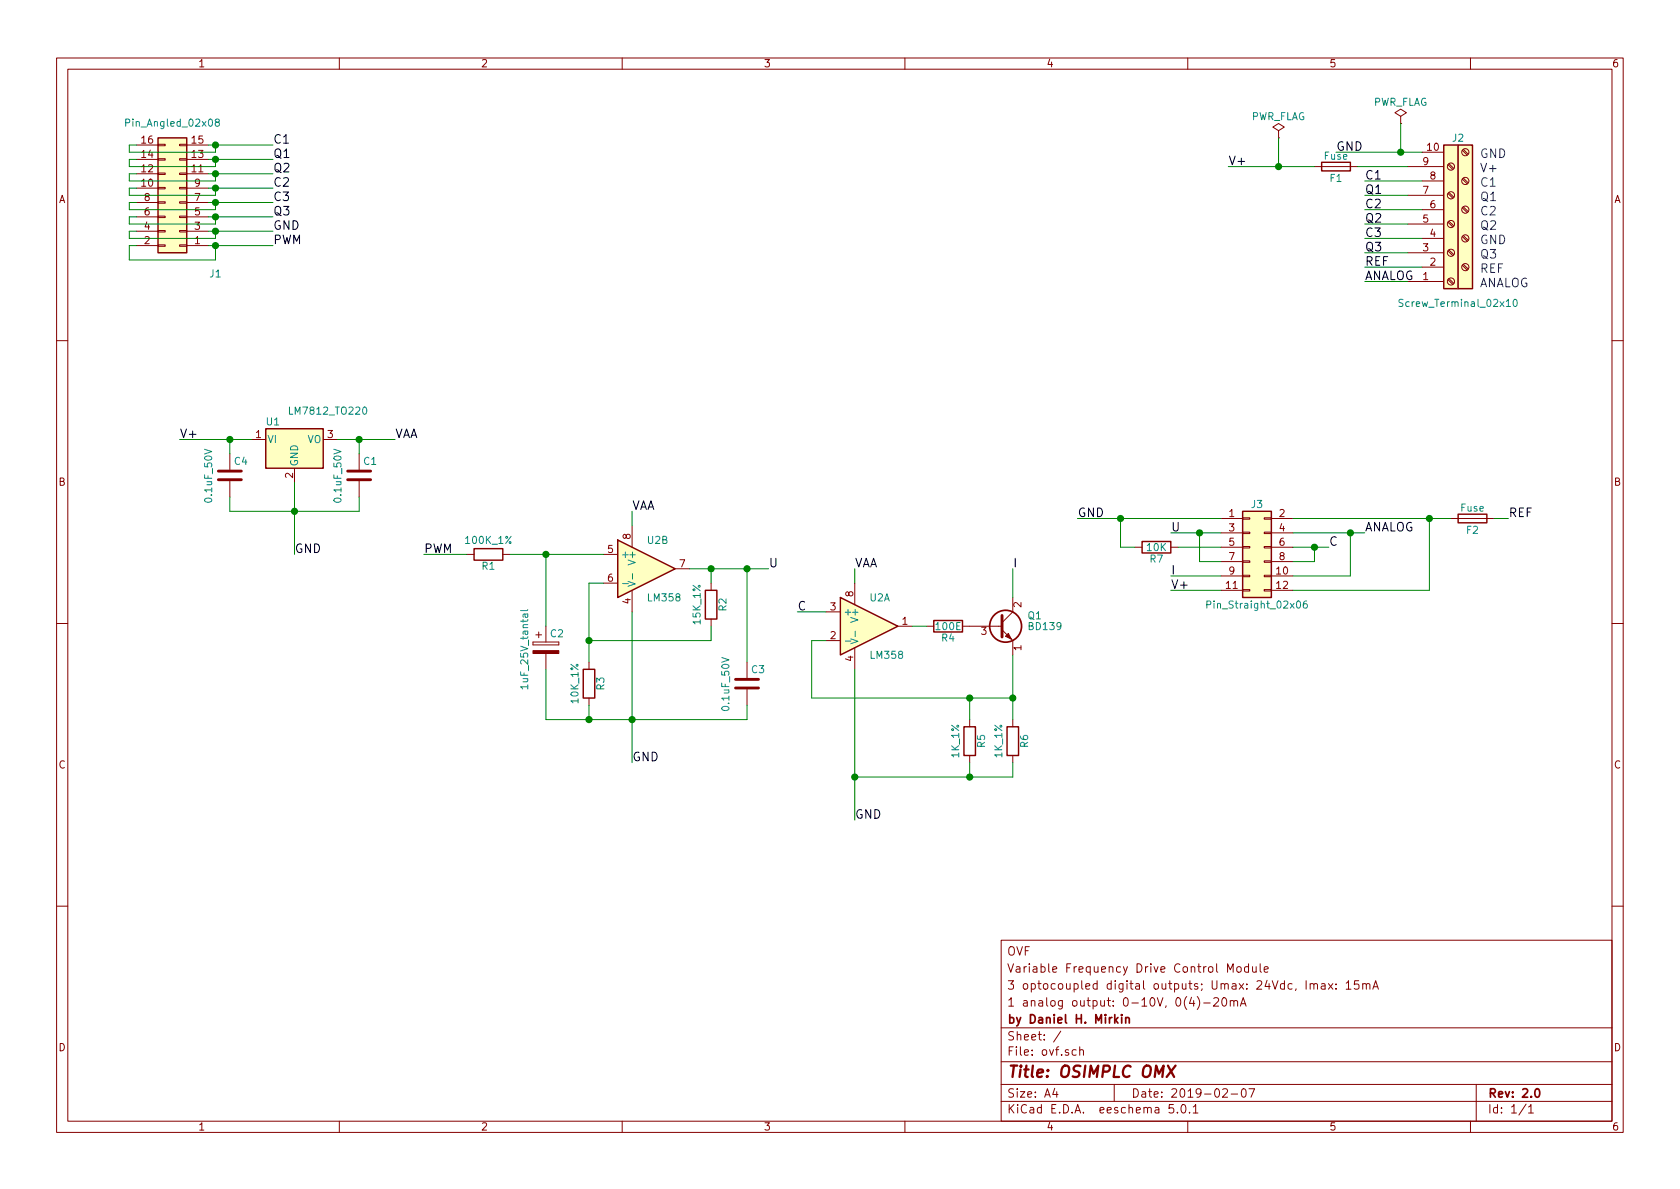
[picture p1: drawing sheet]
<svg xmlns="http://www.w3.org/2000/svg" width="297mm" height="210mm" viewBox="0 0 297 210" stroke-linecap="round" stroke-linejoin="round" font-family="sans-serif">
<g fill="none" stroke="#840000" stroke-width=".18">
<path d="M10 10.3h277v189.9h-277zM12 12.2h273v186.1h-273zM60 10.3v1.9M110 10.3v1.9M160 10.3v1.9M210 10.3v1.9M260 10.3v1.9M24.1 38.3h3.8M24.1 35.8h3.8M24.1 33.3h3.8M24.1 30.7h3.8M24.1 28.2h3.8"/>
<path d="M24.1 25.6h3.8M27.9 25.5h1.3v.3h-1.3zM27.9 28.1h1.3v.2h-1.3zM27.9 30.6h1.3v.3h-1.3zM27.9 33.1h1.3v.3h-1.3zM27.9 35.7h1.3v.2h-1.3zM27.9 38.2h1.3v.3h-1.3zM31.7 25.5h1.3v.3h-1.3zM31.7 28.1h1.3v.2h-1.3zM31.7 30.6h1.3v.3h-1.3zM31.7 33.1h1.3v.3h-1.3zM31.7 35.7h1.3v.2h-1.3z"/>
<path d="M31.7 38.2h1.3v.3h-1.3zM33 38.3h3.8M33 35.8h3.8M33 33.3h3.8M33 30.7h3.8M33 28.2h3.8M33 25.6h3.8M226.1 23.1l1-.6-1-.7-1.1 .7 1.1 .6v1.3M226.1 24.4h.1M232.4 29.5h7.6M247.6 20.6l1.1-.7-1.1-.6-1 .6 1 .7v1.2M247.6 21.8h.1"/>
<path d="M248.9 29.5h6.4M248.9 39.6h6.4M248.9 34.5h6.4M251.5 37.1h3.8M251.5 32h3.8M251.5 26.9h3.8M256 39.3l.9 .8M256 34.2l.9 .8M256 29.1l.9 .9M256.2 39.1l.8 .8M256.2 34l.8 .9M256.2 29l.8 .8"/>
<path d="M258.5 36.7l.9 .9M258.5 31.7l.9 .8M258.5 26.6l.9 .8M258.7 36.6l.9 .8M258.7 31.5l.9 .8M258.7 26.4l.9 .8M24.1 43.4h3.8M24.1 40.9h3.8M27.9 40.8h1.3v.2h-1.3zM27.9 43.3h1.3v.3h-1.3zM31.7 40.8h1.3v.2h-1.3zM31.7 43.3h1.3v.3h-1.3z"/>
<path d="M33 43.4h3.8M33 40.9h3.8M248.9 49.8h6.4M248.9 44.7h6.4M251.5 47.2h3.8M251.5 42.2h3.8M256 49.4l.9 .9M256 44.4l.9 .8M256.2 49.3l.8 .8M256.2 44.2l.8 .8M258.5 46.9l.9 .8M258.5 41.8l.9 .9"/>
<path d="M258.7 46.7l.9 .9M258.7 41.7l.9 .8M10 60.2h2M44.4 77.7h2.6M57.1 77.7h2.6M285 60.2h2M40.6 80.3v2.8M40.6 85.1v2.8M52.1 82.8v2.5M63.5 80.3v2.8M63.5 85.1v2.8M82.5 98h1.3"/>
<path d="M88.9 98h1.3M106.7 98h2.5M111.8 93v3.8M200.7 96.8h1.2M207 96.8h1.3M215.9 91.7h3.8M215.9 94.2h3.8M215.9 96.8h3.8M215.9 99.3h3.8M219.7 99.2h1.3v.2h-1.3zM219.7 96.6h1.3v.3h-1.3zM219.7 94.1h1.3v.3h-1.3z"/>
<path d="M219.7 91.6h1.3v.2h-1.3zM223.5 99.2h1.3v.2h-1.3zM223.5 96.6h1.3v.3h-1.3zM223.5 94.1h1.3v.3h-1.3zM223.5 91.6h1.3v.2h-1.3zM224.8 91.7h3.8M224.8 94.2h3.8M224.8 96.8h3.8M224.8 99.3h3.8M256.5 91.7h7.7M10 110.3h2M94.2 114h4.6z"/>
<path d="M94.2 113.5h4.6zM94.7 112.3h1.1M95.2 111.8v1M96.5 110.7v2.8M96.5 115.6v2.8M98.8 113.5v.5zM104.1 117.1v1.3M106.7 103.1h2.5M111.8 104.4v3.8M119.4 100.6h2.5M125.7 103.1v1.3M125.7 109.5v1.2"/>
<path d="M132.1 117.1v2.8M146 113.3h2.6M146 108.2h2.6M151.1 103.1v3.8M151.1 114.5v3.9M158.7 110.7h2.6M163.8 110.7h1.3M170.2 110.7h7M177.2 111.4l1.9 1.9v2.5M179.1 105.7v2.5l-1.9 1.9M215.9 101.8h3.8M215.9 104.4h3.8"/>
<path d="M219.7 104.3h1.3v.2h-1.3zM219.7 101.7h1.3v.3h-1.3zM223.5 104.3h1.3v.2h-1.3zM223.5 101.7h1.3v.3h-1.3zM224.8 101.8h3.8M224.8 104.4h3.8M285 110.3h2M104.1 123.4v1.3M132.1 121.9v2.8M171.4 127.2v1.3M171.4 133.6v1.3M179.1 127.2v1.3"/>
<path d="M179.1 133.6v1.3M10 160.2h2M177 166.3h108v32h-108zM210.7 176.3l-.4 1.1h1M211 176.9v1M211.7 176.2a1.71 1.71 0 0 1 0 2.3M212.8 177.4h1.2M214.6 176.6l.2-.2h.4l.2 .2 .1 .3-1 1h1M216.2 176.6l.2-.2a.8 .8 0 0 1 .5 .8 .8 .8 0 0 1-.5 .7l-.2-.1-.2-.4zM217 171.9v-1.5l.5 1.1 .5-1.1v1.5M217.5 177.1l.3-.2 .3 .1 .1 .9M217.5 176.9v1"/>
<path d="M218.2 177.1a.36 .36 0 0 1 .3-.2 .36 .36 0 0 1 .3 .2v.8M218.7 171.1l.2-.2 .5 .2v.7l-.2 .1-.5-.1zM219.3 177.9l.5-1.5 .5 1.5M219.5 177.5h.7M220.8 171l-.5-.1-.3 .3 .1 .6 .2 .1h.5M220.8 170.4v1.5M221.5 170.9v1h.4l.2-.1M222.1 170.9v1M222.8 170.4v1.3l.2 .2M223.5 171.4l.7-.1v-.3l-.5-.1-.2 .2 .1 .8h.6M231.6 174.1l.1-.1a.37 .37 0 0 1 .6 .1v.8M231.6 173.9v1"/>
<path d="M232.3 174.1l.2-.2 .4 .1v.9M233.7 174h.5l.1 .9M234.3 174.3l-.5 .1-.2 .2 .2 .3 .5-.1M234.9 173.9l.8 1M235.7 173.9l-.8 1M236.2 174.8v.1M236.2 174v.1M238 173.9l.4-.5v1.5M238 174.9h.9M240.2 173.4h-.7l-.1 .7 .2-.1 .6 .1 .1 .2-.1 .5-.2 .1-.6-.1M240.9 174.1l.2-.2 .4 .1 .1 .9M240.9 173.9v1"/>
<path d="M241.6 174.1l.2-.2 .3 .1 .1 .9M242.7 174.9l.5-1.5 .5 1.5M242.9 174.5h.7M285 160.2h2M60 198.3v1.9M110 198.3v1.9M160 198.3v1.9M177 194.8h108M177 191.8h108M177 187.8h108M177 181.8h108M186.5 192.5l-.4 1h1"/>
<path d="M186.8 193v1M187.6 182.3l-1.3 2M190.3 185.7l-.5-.1-.2 .3 .1 .6h.6M190.9 185.7h.1a.37 .37 0 0 1 .6 .1v.8M190.9 185.1v1.5M197 191.8v3M207.5 195.3h-.7l-.1 .7 .2-.1 .5 .1 .1 .2v.5l-.2 .1-.6-.1M208.2 196.7v.1M209 195.5l.3-.2a.94 .94 0 0 1 0 1.5 .79 .79 0 0 1-.3-1.3zM210 198.3v1.9M210.3 196.7v.1M211 195.8l.4-.5v1.5"/>
<path d="M211 196.8h.8M216.2 192.7l.2-.2h.4l.2 .5-.9 1h.9M217.7 193.5h1.1M219.6 192.7l.4-.2a.94 .94 0 0 1 0 1.5 .82 .82 0 0 1-.4-1.3zM220.8 192.5h1l-.6 1.5M260 198.3v1.9M261 191.8v6.5M269.8 195.2l-1.2 2M270.3 195.8l.4-.5v1.5M270.3 196.8h.8"/>
<circle cx="256.5" cy="39.6" r=".63"/>
<circle cx="256.5" cy="34.5" r=".63"/>
<circle cx="256.5" cy="29.5" r=".63"/>
<circle cx="259.1" cy="37.1" r=".63"/>
<circle cx="259.1" cy="26.9" r=".63"/>
<circle cx="259.1" cy="32" r=".63"/>
<circle cx="256.5" cy="49.8" r=".63"/>
<circle cx="256.5" cy="44.7" r=".63"/>
<circle cx="259.1" cy="47.2" r=".63"/>
<circle cx="259.1" cy="42.2" r=".63"/>
</g>
<g fill="none" stroke="#840000" stroke-width=".3">
<path d="M197.7 179.9l-.6 .6M198.3 179.4v.2M198.3 179.9v1M199 179.9v1M197.2 180.4l.5 .5M199 180.1l.2-.2 .4 .1 .1 .9M271.5 192.7l.2-.2a.81 .81 0 0 1 .6 .6 .81 .81 0 0 1-.3 .8l-.1 .1a.79 .79 0 0 1-.4-1.3z"/>
<circle cx="177.8" cy="110.7" r="2.82"/>
</g>
<path d="M206.5 188.4l1.1 2M207.8 188.4l-1.5 2" fill="none" stroke="#840000" stroke-width=".41"/>
<g fill="#ffffc2" stroke="#ffffc2" stroke-width=".18">
<path d="M27.9 24.4h5.1v20.3h-5.1z"/>
<path d="M255.3 25.6h2.5v25.4h-2.5z"/>
<path d="M257.8 25.6h2.5v25.4h-2.5z"/>
<path d="M109.2 95.5l10.2 5.1-10.2 5.1z"/>
<path d="M148.6 105.7l10.1 5-10.1 5.1z"/>
<path d="M47 75.8h10.1v7h-10.1z"/>
<path d="M219.7 90.4h5.1v15.3h-5.1z"/>
</g>
<g fill="none" stroke="#840000" stroke-width=".25">
<path d="M27.9 24.4h5.1v20.3h-5.1zM233.7 28.7h5.1v1.5h-5.1zM255.3 25.6h2.5v25.4h-2.5zM257.8 25.6h2.5v25.4h-2.5zM47 75.8h10.1v7h-10.1zM83.8 97h5.1v2.1h-5.1zM109.2 95.5l10.2 5.1-10.2 5.1zM201.9 95.8h5.1v2h-5.1zM219.7 90.4h5.1v15.3h-5.1zM257.8 90.9h5.1v1.6h-5.1zM103.1 118.4h2.1v5h-2.1zM124.7 104.4h2v5.1h-2z"/>
<path d="M148.6 105.7l10.1 5-10.1 5.1zM165.1 109.7h5.1v2.1h-5.1zM170.4 128.5h2.1v5.1h-2.1zM178.1 128.5h2v5.1h-2z"/>
</g>
<g fill="none" stroke="#008484" stroke-width=".18">
<path d="M38.3 21.6l-.3-.2 .2-.3h.3l.2 .1v.3l-.5 .2-.2 .1v.3l.3 .2h.4l.1-.2-.1-.4-.2-.1M248.1 53l-.5-.1-.2 .2v.4l.6 .2 .1 .3-.3 .2-.5-.1M267.7 53.1l.1-.2a.69 .69 0 0 1 .5 .7 .69 .69 0 0 1-.5 .6l-.2-.2-.1-.3zM93.3 107.8l-.2 .2h-1.1M110.1 103.2h1M111 102.8l1.3 .4-1.3 .5M111.8 101.4v1M149.5 113.4h.9M150.4 113l1.3 .4-1.3 .4M151.2 111.6v1M213.4 106.9h.6v-.5l-.1-.1h-.5v1.2M231 106.3h-.3a.81 .81 0 0 0 0 1.2h.3l.2-.5-.3-.2h-.2l-.3 .2"/>
<path d="M93.3 121.5h-1.3l.4 .3M93.3 121.1v.7"/>
</g>
<g fill="#840000" stroke="#840000" stroke-width=".18">
<path d="M94.2 115.1h4.6v.5h-4.6z"/>
<path d="M177.8 112.5l.5-.5 .5 1z"/>
</g>
<path d="M38.6 84.8h4.1M38.6 83.3h4.1M61.5 84.8h4M61.5 83.3h4M130 121.7h4.1M130 120.1h4.1" fill="none" stroke="#840000" stroke-width=".51"/>
<path d="M177.2 108.8v3.8z" fill="#840000" stroke="#840000" stroke-width=".51"/>
<g fill="none" stroke="#008400" stroke-width=".18">
<path d="M24.1 28.2h-1.2v1.3h15.2v-1.3M24.1 33.3h-1.2v1.2h15.2v-1.2M24.1 30.7h-1.2v1.3h15.2v-1.3M24.1 25.6h-1.2v1.3h15.2v-1.3M24.1 38.3h-1.2v1.3h15.2v-1.3M24.1 35.8h-1.2v1.3h15.2v-1.3M36.8 25.6h11.5M36.8 28.2h11.5M36.8 30.7h11.5M36.8 33.3h11.5M36.8 35.8h11.5M36.8 38.3h11.5"/>
<path d="M217.2 29.5h15.2M226.1 24.4v5.1M236.2 26.9h15.3M240 29.5h8.9M241.3 34.5h7.6M241.3 32h10.2M241.3 39.6h7.6M241.3 37.1h10.2M247.6 21.8v5.1M24.1 40.9h-1.2v1.3h15.2v-1.3M24.1 43.4h-1.2v2.6h15.2v-2.6M36.8 40.9h11.5"/>
<path d="M36.8 43.4h11.5M241.3 44.7h7.6M241.3 42.2h10.2M241.3 49.8h7.6M241.3 47.2h10.2M31.7 77.7h12.7M40.6 77.7v2.6M59.7 77.7h10.1M63.5 77.7v2.6M40.6 87.9v2.5h22.9v-2.5M52.1 85.3v12.7M74.9 98h7.6"/>
<path d="M90.2 98h16.5M96.5 98v12.7M111.8 90.4v2.6M190.5 91.7h25.4M198.1 91.7v5.1h2.6M207 94.2h8.9M208.3 96.8h7.6M212.1 94.2v5.1h3.8M228.6 96.8h6.3M228.6 94.2h12.7M228.6 91.7h27.9M232.4 96.8v2.5h-3.8"/>
<path d="M238.8 94.2v7.6h-10.2M252.7 91.7v12.7h-24.1M264.2 91.7h2.5M96.5 118.4v8.8h35.6v-2.5M106.7 103.1h-2.6v14M111.8 108.2v26.7M121.9 100.6h14M125.7 100.6v2.5M125.7 110.7v2.6h-21.6M132.1 100.6v16.5M141 108.2h5M146 113.3h-2.5v10.1h35.6"/>
<path d="M151.1 100.6v2.5M151.1 118.4v26.6M161.3 110.7h2.5M179.1 100.6v5.1M179.1 115.8v11.4M207 101.8h8.9M207 104.4h8.9M104.1 124.7v2.5M171.4 123.4v3.8M171.4 134.9v2.5M179.1 134.9v2.5h-28"/>
</g>
<g fill="#008400" stroke="#008400" stroke-width=".25">
<circle cx="38.1" cy="28.2" r=".51"/>
<circle cx="38.1" cy="30.7" r=".51"/>
<circle cx="38.1" cy="38.3" r=".51"/>
<circle cx="38.1" cy="40.9" r=".51"/>
<circle cx="38.1" cy="25.6" r=".51"/>
<circle cx="38.1" cy="33.3" r=".51"/>
<circle cx="38.1" cy="35.8" r=".51"/>
<circle cx="38.1" cy="43.4" r=".51"/>
<circle cx="96.5" cy="98" r=".51"/>
<circle cx="104.1" cy="113.3" r=".51"/>
<circle cx="111.8" cy="127.2" r=".51"/>
<circle cx="104.1" cy="127.2" r=".51"/>
<circle cx="52.1" cy="90.4" r=".51"/>
<circle cx="63.5" cy="77.7" r=".51"/>
<circle cx="125.7" cy="100.6" r=".51"/>
<circle cx="171.5" cy="137.4" r=".51"/>
<circle cx="179.1" cy="123.4" r=".51"/>
<circle cx="171.5" cy="123.4" r=".51"/>
<circle cx="212.1" cy="94.2" r=".51"/>
<circle cx="238.8" cy="94.2" r=".51"/>
<circle cx="252.7" cy="91.7" r=".51"/>
<circle cx="232.4" cy="96.8" r=".51"/>
<circle cx="198.1" cy="91.7" r=".51"/>
<circle cx="247.7" cy="26.9" r=".51"/>
<circle cx="226.1" cy="29.5" r=".51"/>
<circle cx="40.6" cy="77.7" r=".51"/>
<circle cx="151.1" cy="137.4" r=".51"/>
<circle cx="132.1" cy="100.6" r=".51"/>
</g>
<text font-size="2.8" fill="#840000" x="178" y="190.5">Title: OSIMPLC OMX</text>
<g font-size="2.1">
<text x="48.3" y="25.4">C1</text>
<text x="48.3" y="27.9">Q1</text>
<text x="217.2" y="29.2">V+</text>
<text x="236.2" y="26.7">GND</text>
<text x="48.3" y="33">C2</text>
<text x="48.3" y="30.5">Q2</text>
<text x="48.3" y="35.6">C3</text>
<text x="241.3" y="34.3">Q1</text>
<text x="241.3" y="31.7">C1</text>
<text x="48.3" y="40.6">GND</text>
<text x="48.3" y="38.1">Q3</text>
<text x="241.3" y="39.4">Q2</text>
<text x="241.3" y="36.8">C2</text>
<text x="241.3" y="41.9">C3</text>
<text x="48.3" y="43.2">PWM</text>
<text x="241.3" y="44.4">Q3</text>
<text x="241.3" y="47">REF</text>
<text x="241.3" y="49.5">ANALOG</text>
<text x="31.7" y="77.5">V+</text>
<text x="69.8" y="77.5">VAA</text>
<text x="111.8" y="90.2">VAA</text>
<text x="190.5" y="91.4">GND</text>
<text x="207" y="94">U</text>
<text x="241.3" y="94">ANALOG</text>
<text x="266.7" y="91.4">REF</text>
<text x="52.1" y="97.8">GND</text>
<text x="74.9" y="97.8">PWM</text>
<text x="135.9" y="100.3">U</text>
<text x="151.1" y="100.3">VAA</text>
<text x="179.1" y="100.3">I</text>
<text x="207" y="101.6">I</text>
<text x="234.9" y="96.5">C</text>
<text x="141" y="107.9">C</text>
<text x="207" y="104.1">V+</text>
<text x="111.8" y="134.6">GND</text>
<text x="151.1" y="144.8">GND</text>
</g>
<g font-size="2.1" fill="#0000c2">
<text x="261.6" y="27.9">GND</text>
<text x="261.6" y="30.5">V+</text>
<text x="261.6" y="35.6">Q1</text>
<text x="261.6" y="33">C1</text>
<text x="261.6" y="40.6">Q2</text>
<text x="261.6" y="38.1">C2</text>
<text x="261.6" y="45.7">Q3</text>
<text x="261.6" y="43.2">GND</text>
<text x="261.6" y="48.3">REF</text>
<text x="261.6" y="50.8">ANALOG</text>
</g>
<g font-size="2.1" fill="#840000">
<text x="178" y="172">Variable Frequency Drive Control Module</text>
<text x="178" y="169">OVF</text>
<text x="178" y="178">1 analog output: 0-10V, 0(4)-20mA</text>
<text x="178" y="175">3 optocoupled digital outputs; Umax: 24Vdc, Imax: 15mA</text>
<text x="178" y="184">Sheet: /</text>
<text x="178" y="181">by Daniel H. Mirkin</text>
<text x="178" y="186.7">File: ovf.sch</text>
<text x="178" y="196.9">KiCad E.D.A. eeschema 5.0.1</text>
<text x="178" y="194.1">Size: A4</text>
<text x="200" y="194.1">Date: 2019-02-07</text>
<text x="263" y="194.1">Rev: 2.0</text>
<text x="263" y="196.9">Id: 1/1</text>
</g>
<g font-size="1.8" fill="#840000">
<text x="35" y="11.9">1</text>
<text x="85" y="11.9">2</text>
<text x="135" y="11.9">3</text>
<text x="185" y="11.9">4</text>
<text x="235" y="11.9">5</text>
<text x="285" y="11.9">6</text>
<text x="25.1" y="27.9">14</text>
<text x="25.1" y="25.4">16</text>
<text x="34" y="27.9">13</text>
<text x="34" y="25.4">15</text>
<text x="251.6" y="29.2">9</text>
<text x="252.4" y="26.7">10</text>
<text x="10.4" y="35.9">A</text>
<text x="25.1" y="33">10</text>
<text x="25.1" y="30.5">12</text>
<text x="25.6" y="35.6">8</text>
<text x="34" y="30.5">11</text>
<text x="34.4" y="35.6">7</text>
<text x="34.4" y="33">9</text>
<text x="251.6" y="34.3">7</text>
<text x="252.9" y="31.7">8</text>
<text x="285.4" y="35.9">A</text>
<text x="25.6" y="40.6">4</text>
<text x="25.6" y="38.1">6</text>
<text x="34.4" y="40.6">3</text>
<text x="34.4" y="38.1">5</text>
<text x="251.6" y="39.4">5</text>
<text x="252.9" y="41.9">4</text>
<text x="252.9" y="36.8">6</text>
<text x="25.6" y="43.2">2</text>
<text x="34.4" y="43.2">1</text>
<text x="251.6" y="44.4">3</text>
<text x="252.9" y="47">2</text>
<text x="251.6" y="49.5">1</text>
<text x="45.2" y="77.5">1</text>
<text x="57.9" y="77.5">3</text>
<text x="10.4" y="85.9">B</text>
<text x="51.8" y="84.6" transform="rotate(-90 51.8 84.6)">2</text>
<text x="285.4" y="85.9">B</text>
<text x="111.5" y="95.3" transform="rotate(-90 111.5 95.3)">8</text>
<text x="217.3" y="91.4">1</text>
<text x="217.3" y="94">3</text>
<text x="226.2" y="91.4">2</text>
<text x="226.2" y="94">4</text>
<text x="107.5" y="97.8">5</text>
<text x="120.2" y="100.3">7</text>
<text x="217.3" y="96.5">5</text>
<text x="217.3" y="99.1">7</text>
<text x="217.3" y="101.6">9</text>
<text x="225.7" y="101.6">10</text>
<text x="226.2" y="96.5">6</text>
<text x="226.2" y="99.1">8</text>
<text x="107.5" y="102.9">6</text>
<text x="111.5" y="106.8" transform="rotate(-90 111.5 106.8)">4</text>
<text x="146.8" y="107.9">3</text>
<text x="150.9" y="105.5" transform="rotate(-90 150.9 105.5)">8</text>
<text x="180.6" y="107.4" transform="rotate(-90 180.6 107.4)">2</text>
<text x="216.8" y="104.1">11</text>
<text x="225.7" y="104.1">12</text>
<text x="146.8" y="113">2</text>
<text x="159.5" y="110.5">1</text>
<text x="173.5" y="112.3">3</text>
<text x="150.9" y="116.9" transform="rotate(-90 150.9 116.9)">4</text>
<text x="180.6" y="115" transform="rotate(-90 180.6 115)">1</text>
<text x="10.4" y="135.9">C</text>
<text x="285.4" y="135.9">C</text>
<text x="10.4" y="185.9">D</text>
<text x="285.4" y="185.9">D</text>
<text x="35" y="199.9">1</text>
<text x="85" y="199.9">2</text>
<text x="135" y="199.9">3</text>
<text x="185" y="199.9">4</text>
<text x="235" y="199.9">5</text>
<text x="285" y="199.9">6</text>
</g>
<g font-size="1.8" fill="#008484">
<text x="22.7" y="22.4">Pin_Angled_02x08</text>
<text x="221.1" y="21.3">PWR_FLAG</text>
<text x="242.7" y="18.7">PWR_FLAG</text>
<text x="234.2" y="28.2">Fuse</text>
<text x="256.8" y="25.1">J2</text>
<text x="235.2" y="32.2">F1</text>
<text x="37.1" y="49.1">J1</text>
<text x="248.1" y="54.3">Screw_Terminal_02x10</text>
<text x="47.1" y="75.2">U1</text>
<text x="51.6" y="73.3">LM7812_TO220</text>
<text x="41.5" y="82.2">C4</text>
<text x="47.2" y="78.4">VI</text>
<text x="52.7" y="82.5" transform="rotate(-90 52.7 82.5)">GND</text>
<text x="54.3" y="78.4">VO</text>
<text x="64.3" y="82.2">C1</text>
<text x="37.5" y="88.6" transform="rotate(-90 37.5 88.6)">0.1uF_50V</text>
<text x="60.4" y="88.6" transform="rotate(-90 60.4 88.6)">0.1uF_50V</text>
<text x="221.3" y="89.8">J3</text>
<text x="258.3" y="90.5">Fuse</text>
<text x="259.3" y="94.4">F2</text>
<text x="82.5" y="96.2">100K_1%</text>
<text x="85.2" y="100.8">R1</text>
<text x="109.7" y="98.7">+</text>
<text x="112.4" y="99.5" transform="rotate(-90 112.4 99.5)">V+</text>
<text x="114.5" y="96.2">U2B</text>
<text x="202.8" y="97.5">10K</text>
<text x="203.4" y="99.5">R7</text>
<text x="114.7" y="106.3">LM358</text>
<text x="153.8" y="106.3">U2A</text>
<text x="214.1" y="107.6">Pin_Straight_02x06</text>
<text x="97.4" y="112.7">C2</text>
<text x="123.9" y="110.3" transform="rotate(-90 123.9 110.3)">15K_1%</text>
<text x="128.4" y="108" transform="rotate(-90 128.4 108)">R2</text>
<text x="149.1" y="108.8">+</text>
<text x="151.8" y="109.6" transform="rotate(-90 151.8 109.6)">V+</text>
<text x="165.6" y="111.4">100E</text>
<text x="166.5" y="113.5">R4</text>
<text x="181.8" y="109.5">Q1</text>
<text x="182" y="111.4">BD139</text>
<text x="132.9" y="119">C3</text>
<text x="154.1" y="116.5">LM358</text>
<text x="93.4" y="121.3" transform="rotate(-90 93.4 121.3)">1uF_25V_tantal</text>
<text x="102.3" y="124.3" transform="rotate(-90 102.3 124.3)">10K_1%</text>
<text x="106.9" y="122" transform="rotate(-90 106.9 122)">R3</text>
<text x="129" y="125.4" transform="rotate(-90 129 125.4)">0.1uF_50V</text>
<text x="169.6" y="134" transform="rotate(-90 169.6 134)">1K_1%</text>
<text x="174.2" y="132.2" transform="rotate(-90 174.2 132.2)">R5</text>
<text x="177.2" y="134" transform="rotate(-90 177.2 134)">1K_1%</text>
<text x="181.8" y="132.2" transform="rotate(-90 181.8 132.2)">R6</text>
</g>
</svg>
